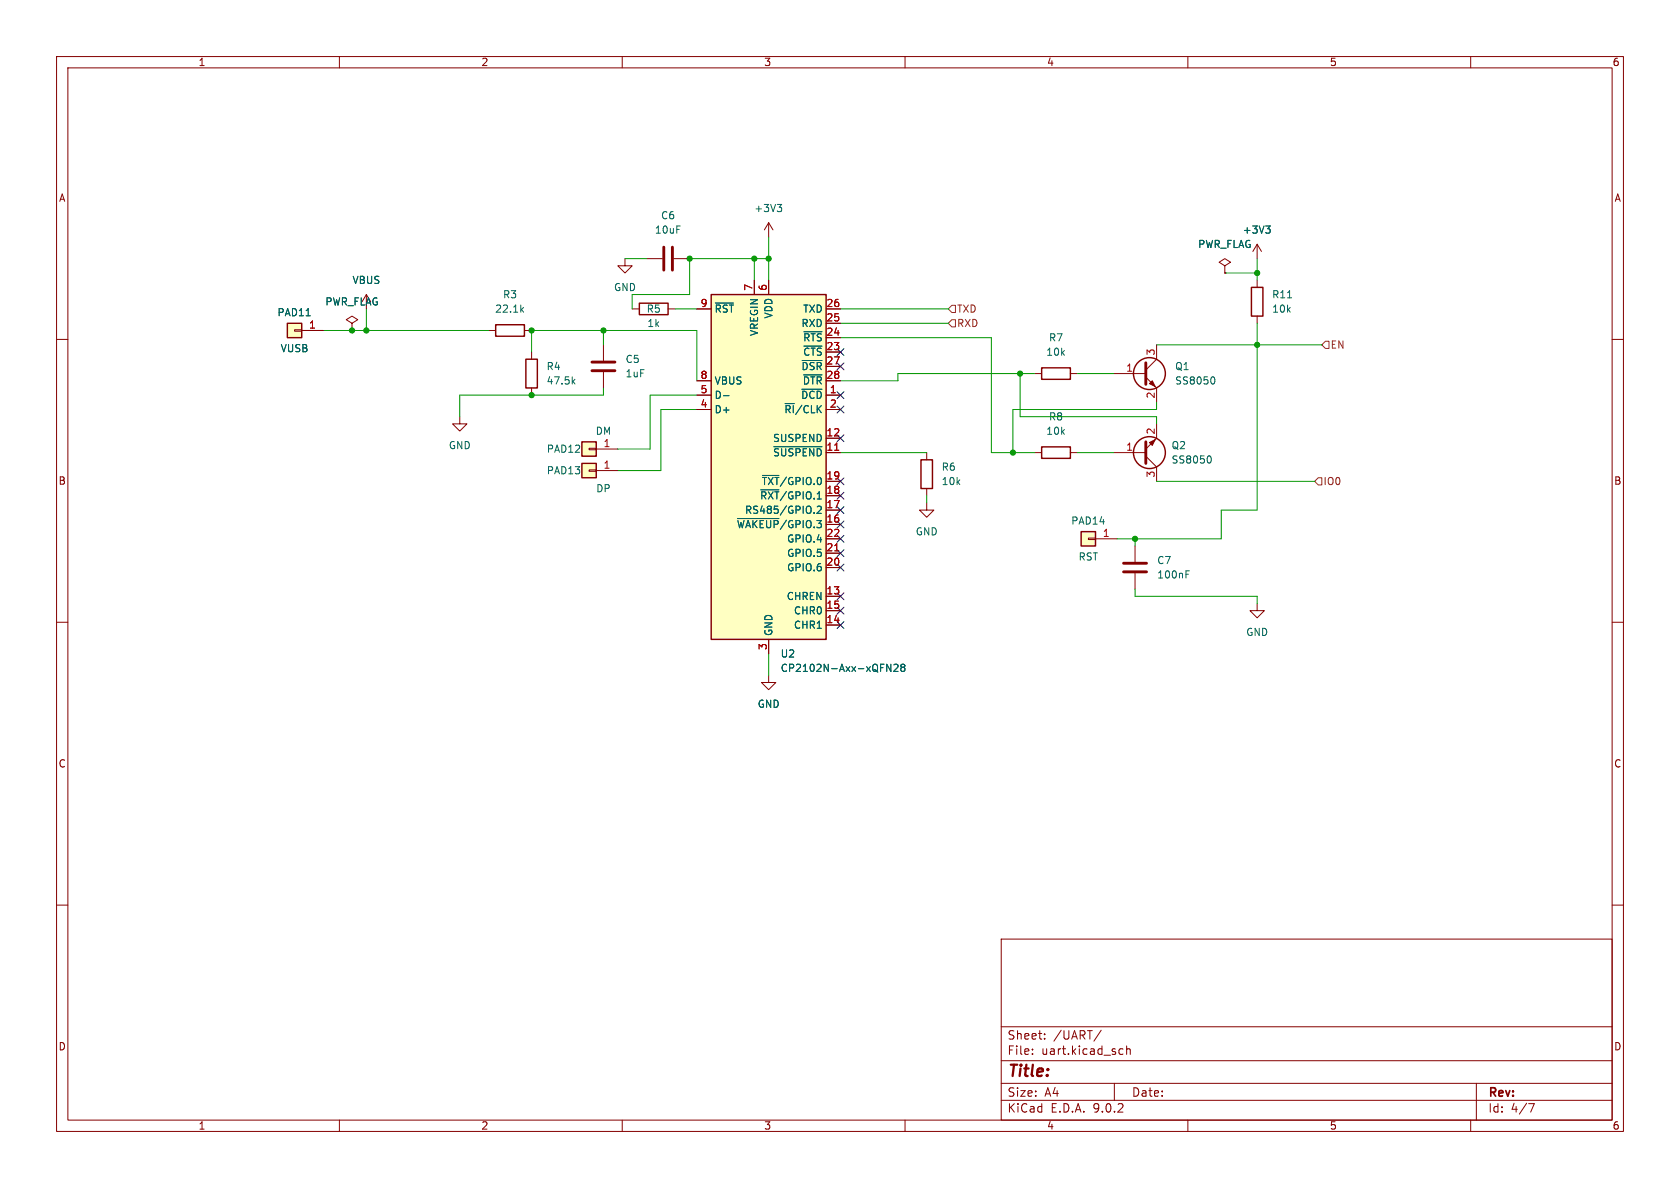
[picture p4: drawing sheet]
<svg xmlns="http://www.w3.org/2000/svg" width="297mm" height="210mm" viewBox="0 0 297 210" stroke-linecap="round" stroke-linejoin="round" font-family="sans-serif">
<g fill="none" stroke="#840000" stroke-width=".18">
<path d="M10 10h277v190h-277zM12 12h273v186h-273zM60 10v2M110 10v2M160 10v2M210 10v2M260 10v2M10 60h2M285 60h2M163.8 80v1.3M163.8 86.4v1.2M10 110h2"/>
<path d="M285 110h2M10 160h2M177 166h108v32h-108zM285 160h2M60 198v2M110 198v2M160 198v2M177 194.5h108M177 191.5h108M177 187.5h108M177 181.5h108M182.5 186.3v.1"/>
<path d="M182.5 185.5v.1M184.7 183.6v.1M184.7 182.8v.1M194.7 182.1l-1.3 2M197 191.5v3M198.1 185.4l.4 .1M198.5 186.3l-.4 .1M199.2 185.5l.2-.1 .3 .1 .1 .9M199.2 184.9v1.5M210 198v2M260 198v2M261 191.5v6.5"/>
<path d="M270.2 195.1h1l-.6 1.5"/>
</g>
<path d="M162.8 81.3h2v5.1h-2z" fill="none" stroke="#840000" stroke-width=".25"/>
<path d="M102.9 78.1h2.5v2.5h-2.5z" fill="#ffffc2"/>
<path d="M102.9 78.1h2.5v2.5h-2.5z" fill="none" stroke="#840000" stroke-width=".25"/>
<path d="M104.1 79.2h1.3v.3h-1.3zM105.4 79.4h3.8" fill="none" stroke="#840000" stroke-width=".18"/>
<path d="M102.9 81.9h2.5v2.6h-2.5z" fill="#ffffc2"/>
<path d="M87.6 57.4h5.1v2h-5.1zM93 63.5h2v5.1h-2zM102.9 81.9h2.5v2.6h-2.5z" fill="none" stroke="#840000" stroke-width=".25"/>
<path d="M62.2 57.2l1-.7-1-.6-1 .6 1 .7v1.2M62.2 58.4h.1M64.8 52.1l-.8 1.2M64.8 52.1l.7 1.2M64.8 52.1v2.5M86.4 58.4h1.2M92.7 58.4h1.3M81.3 73.7v1.2h1.2l-1.2 1.3-1.3-1.3h1.3M94 62.2v1.3M94 68.6v1.3M104.1 83.1h1.3v.2h-1.3zM105.4 83.2h3.8" fill="none" stroke="#840000" stroke-width=".18"/>
<path d="M92.2 54.7l.4 .5M92.6 54.3l-.5 .5M101.3 67.4l.4 .5M101.7 67l-.5 .5" fill="none" stroke="#006464" stroke-width=".18"/>
<path d="M50.8 57.2h2.5v2.5h-2.5z" fill="#ffffc2"/>
<path d="M50.8 57.2h2.5v2.5h-2.5z" fill="none" stroke="#840000" stroke-width=".25"/>
<path d="M52.1 58.3h1.2v.2h-1.2zM53.3 58.4h3.8" fill="none" stroke="#840000" stroke-width=".18"/>
<path d="M54.1 55.8h.8" fill="none" stroke="#006464" stroke-width=".18"/>
<path d="M125.7 52.1h20.3v60.9h-20.3z" fill="#ffffc2"/>
<path d="M125.7 52.1h20.3v60.9h-20.3z" fill="none" stroke="#840000" stroke-width=".25"/>
<g fill="none" stroke="#840000" stroke-width=".18">
<path d="M123.2 54.6h2.5M133.3 49.5v2.6M135.9 49.5v2.6M146 54.6h2.6M146 57.2h2.6M146 59.7h2.6M123.2 67.3h2.5M123.2 69.9h2.5M123.2 72.4h2.5M146 67.3h2.6M146 69.9h2.6M146 72.4h2.6"/>
<path d="M146 62.2h2.6M146 64.8h2.6M146 77.5h2.6M146 80h2.6M146 85.1h2.6M146 87.6h2.6M146 90.2h2.6M146 92.7h2.6M146 95.3h2.6M146 97.8h2.6M163.8 88.9v1.3h1.3l-1.3 1.2-1.2-1.2h1.2M135.9 119.4v1.3h1.3l-1.3 1.2-1.3-1.2h1.3"/>
<path d="M135.9 113v2.6M146 100.3h2.6M146 105.4h2.6M146 108h2.6M146 110.5h2.6"/>
</g>
<g fill="none" stroke="#006464" stroke-width=".18">
<path d="M126.5 53.6h3.2M142.1 58.6h3.2M127.9 69.9h1M136.8 79h8.5M141.8 68.8h3.5M141.8 63.7h3.5M142.1 66.3h3.2M142.1 61.2h3.2M130.4 91.7h7.3M134.5 86.6h3.2M134.8 84h2.9M143.9 90.6v.1"/>
<path d="M144.5 89.6l.5-.1 .2 .3-.8 .9h.8M156.8 117.4l.7 1.3v-1.3M158 117.5l.5-.1 .3 .4-.8 .9h.8M159.5 118l-.3-.3 .3-.3h.2l.3 .3-.3 .3M159.5 118l-.3 .2 .1 .4 .2 .1 .4-.1 .1-.2v-.2l-.3-.2M159.5 118h.2"/>
</g>
<path d="M147.6 79.6h.7M147.6 97.4h.7" fill="none" stroke="#a90000" stroke-width=".18"/>
<path d="M191.1 94h2.6v2.5h-2.6z" fill="#ffffc2"/>
<g fill="none" stroke="#840000" stroke-width=".25">
<path d="M113 53.6h5.1v2h-5.1zM221.2 50.8h2.1v5.1h-2.1zM184.1 79h5.1v2h-5.1zM184.1 65h5.1v2.1h-5.1zM191.1 94h2.6v2.5h-2.6z"/>
<circle cx="203.2" cy="66" r="2.82"/>
<circle cx="203.2" cy="80" r="2.82"/>
</g>
<g fill="none" stroke="#840000" stroke-width=".18">
<path d="M135.9 39.4l-.8 1.2M135.9 39.4l.8 1.2M135.9 39.4v2.5M53.3 58.4h3.8M62.2 58.4h.1M110.5 45.7v1.3h1.3l-1.3 1.3-1.3-1.3h1.3M111.8 54.6h1.2M114.3 45.7h2.8M118.1 54.6h1.3M119.1 45.7h2.8M123.2 54.6h2.5M133.3 49.5v2.6"/>
<path d="M135.9 49.5v2.6M146 54.6h2.6M146 57.2h2.6M146 59.7h2.6M216.5 47l1.1-.6-1.1-.7-1 .7 1 .6v1.3M216.5 48.3h.1M222.2 43.2l-.7 1.3M222.2 43.2l.8 1.3M222.2 43.2v2.5M222.2 49.5v1.3M222.2 55.9v1.3M106.7 61v2.8"/>
<path d="M106.7 65.8v2.8M123.2 67.3h2.5M123.2 69.9h2.5M123.2 72.4h2.5M146 67.3h2.6M146 69.9h2.6M146 72.4h2.6M146 62.2h2.6M146 64.8h2.6M146 77.5h2.6M182.9 66h1.2M189.2 66h1.3"/>
<path d="M196.8 66h5.8M202.6 66.7l1.9 1.9v2.5M204.5 74.9v2.6l-1.9 1.9M204.5 61v2.5l-1.9 1.9M146 95.3h2.6M146 80h2.6M146 85.1h2.6M146 87.6h2.6M146 90.2h2.6M146 92.7h2.6M146 97.8h2.6M182.9 80h1.2"/>
<path d="M189.2 80h1.3M192.4 95.1h1.3v.3h-1.3zM193.7 95.3h3.8M196.8 80h5.8M200.7 96.5v2.8M202.6 80.6l1.9 2v2.5M135.9 113v2.6M146 100.3h2.6M146 105.4h2.6M146 108h2.6M146 110.5h2.6M200.7 101.3v2.8"/>
<path d="M222.2 106.7v1.3h1.3l-1.3 1.2-1.2-1.2h1.2"/>
</g>
<path d="M117.3 43.7v4.1M118.9 43.7v4.1M104.6 64h4.1M104.6 65.5h4.1M202.6 78.1v3.8M202.6 64.1v3.8M198.6 99.6h4.1M198.6 101.1h4.1" fill="none" stroke="#840000" stroke-width=".51"/>
<g fill="#840000" stroke="#840000" stroke-width=".18">
<path d="M203.2 78.2l1-.5-.5 1z"/>
<path d="M203.2 67.8l.5-.5 .5 1z"/>
</g>
<g fill="none" stroke="#006464" stroke-width=".18">
<path d="M137.4 36.1h.8l-.4 .5M137.9 36.6l.3 .3v.3l-.3 .2M223.8 39.9h.7l-.4 .5M54.1 55.8h.8M126.5 53.6h3.2M142.1 58.6h3.2M224.3 40.4l.2 .3v.3l-.2 .2M227.6 52.6h.7M127.9 69.9h1M136.8 79h8.5M141.8 68.8h3.5M141.8 63.7h3.5"/>
<path d="M142.1 66.3h3.2M142.1 61.2h3.2M214.5 66.6a.79 .79 0 0 1 0 1.3M130.4 91.7h7.3M134.5 86.6h3.2M134.8 84h2.9M143.9 90.6v.1M144.5 89.6l.5-.1 .2 .3-.8 .9h.8M213.8 80.6a.79 .79 0 0 1 0 1.3M156.8 117.4l.7 1.3v-1.3M158 117.5l.5-.1 .3 .4-.8 .9h.8M159.5 118l-.3-.3 .3-.3h.2l.3 .3-.3 .3"/>
<path d="M159.5 118l-.3 .2 .1 .4 .2 .1 .4-.1 .1-.2v-.2l-.3-.2M159.5 118h.2M209.7 101.5h.4M209.7 100.9h.6"/>
</g>
<path d="M168.3 54h.6v1.2h-.6l-.7-.6zM168.3 56.5h.6v1.3h-.6l-.7-.6zM234.3 60.3h.6v1.3h-.6l-.6-.6zM233 84.5h.7v1.2h-.7l-.6-.6z" fill="none" stroke="#725600" stroke-width=".18"/>
<g fill="none" stroke="#009600" stroke-width=".18">
<path d="M57.1 58.4h29.3M64.8 54.6v3.8M106.7 58.4v2.6M110.5 45.7h3.8M119.4 54.6h3.8M133.3 45.7v3.8M135.9 41.9v7.6M135.9 45.7h-14v6.4h-10.1v2.5M148.6 59.7h26.7v20.3h7.6M148.6 54.6h19M148.6 57.2h19M216.5 48.3h5.7"/>
<path d="M222.2 45.7v3.8M222.2 57.2v33h-6.3v5.1h-18.4M94 62.2v-3.8h29.2v8.9M106.7 68.6v1.3h-25.4v3.8M123.2 69.9h-8.3v9.5h-5.7M123.2 72.4h-6.4v10.8h-7.6M180.3 66v7.7h24.2v1.2M182.9 66h-24.2v1.3h-10.1M190.5 66h6.3M204.5 71.1v1.3h-25.4v7.6M204.5 61h29.2M148.6 80h15.2"/>
<path d="M163.8 87.6v1.3M190.5 80h6.3M200.7 95.3v1.2M204.5 85.1h27.9M135.9 115.6v3.8M200.7 104.1v1.3h21.5v1.3"/>
</g>
<g fill="none" stroke="#000084" stroke-width=".18">
<path d="M148 69.2l1.2 1.3M148 61.6l1.2 1.2M148 64.2l1.2 1.2M148 71.8l1.2 1.2M148 76.9l1.2 1.2M149.2 69.2l-1.2 1.3M149.2 61.6l-1.2 1.2M149.2 64.2l-1.2 1.2M149.2 71.8l-1.2 1.2M149.2 76.9l-1.2 1.2M148 99.7l1.2 1.2M148 97.2l1.2 1.2"/>
<path d="M148 84.5l1.2 1.2M148 89.6l1.2 1.2M148 94.6l1.2 1.3M148 87l1.2 1.2M148 92.1l1.2 1.2M149.2 99.7l-1.2 1.2M149.2 97.2l-1.2 1.2M149.2 84.5l-1.2 1.2M149.2 89.6l-1.2 1.2M149.2 94.6l-1.2 1.3M149.2 87l-1.2 1.2M149.2 92.1l-1.2 1.2"/>
<path d="M148 107.3l1.2 1.3M148 109.9l1.2 1.2M148 104.8l1.2 1.2M149.2 107.3l-1.2 1.3M149.2 109.9l-1.2 1.2M149.2 104.8l-1.2 1.2"/>
</g>
<path d="M147.6 79.6h.7M147.6 97.4h.7" fill="none" stroke="#a90000" stroke-width=".18"/>
<g fill="#009600" stroke="#009600" stroke-width=".18">
<circle cx="121.9" cy="45.7" r=".46"/>
<circle cx="133.3" cy="45.7" r=".46"/>
<circle cx="135.9" cy="45.7" r=".46"/>
<circle cx="106.7" cy="58.4" r=".46"/>
<circle cx="94" cy="58.4" r=".46"/>
<circle cx="94" cy="69.9" r=".46"/>
<circle cx="64.8" cy="58.4" r=".46"/>
<circle cx="62.2" cy="58.4" r=".46"/>
<circle cx="180.3" cy="66" r=".46"/>
<circle cx="179.1" cy="80" r=".46"/>
<circle cx="200.7" cy="95.3" r=".46"/>
<circle cx="222.2" cy="48.3" r=".46"/>
<circle cx="222.2" cy="61" r=".46"/>
</g>
<text font-size="2.8" fill="#840000" x="178" y="190.9">Title:</text>
<g font-size="2.1" fill="#840000">
<text x="178" y="184">Sheet:</text>
<text x="186.2" y="184">/UART/</text>
<text x="178" y="186.7">File:</text>
<text x="184.1" y="186.7">uart.kicad_sch</text>
<text x="178" y="196.9">KiCad</text>
<text x="178" y="194.1">Size:</text>
<text x="184.7" y="194.1">A4</text>
<text x="185.7" y="196.9">E.D.A.</text>
<text x="193.3" y="196.9">9.0.2</text>
<text x="200" y="194.1">Date:</text>
<text x="263" y="194.3">Rev:</text>
<text x="263" y="196.9">Id:</text>
<text x="267.1" y="196.9">4/7</text>
</g>
<g font-size="1.8" fill="#840000">
<text x="35" y="11.9">1</text>
<text x="85" y="11.9">2</text>
<text x="135" y="11.9">3</text>
<text x="185" y="11.9">4</text>
<text x="235" y="11.9">5</text>
<text x="285" y="11.9">6</text>
<text x="10.3" y="35.9">A</text>
<text x="285.3" y="35.9">A</text>
<text x="10.3" y="85.9">B</text>
<text x="285.3" y="85.9">B</text>
<text x="10.3" y="135.9">C</text>
<text x="285.3" y="135.9">C</text>
<text x="10.3" y="185.9">D</text>
<text x="285.3" y="185.9">D</text>
<text x="35" y="199.9">1</text>
<text x="85" y="199.9">2</text>
<text x="135" y="199.9">3</text>
<text x="185" y="199.9">4</text>
<text x="235" y="199.9">5</text>
<text x="285" y="199.9">6</text>
</g>
<g font-size="1.8" fill="#006464">
<text x="115.7" y="41.5">10uF</text>
<text x="116.8" y="39">C6</text>
<text x="133.2" y="37.7">+3V3</text>
<text x="219.6" y="41.5">+3V3</text>
<text x="211.7" y="44">PWR_FLAG</text>
<text x="62.2" y="50.4">VBUS</text>
<text x="88.8" y="52.9">R3</text>
<text x="108.5" y="51.7">GND</text>
<text x="224.8" y="52.9">R11</text>
<text x="48.9" y="56.1">PAD11</text>
<text x="57.4" y="54.2">PWR_FLAG</text>
<text x="87.4" y="55.5">22.1k</text>
<text x="114.2" y="55.5">R5</text>
<text x="114.3" y="58">1k</text>
<text x="126.2" y="55.5">~{RST}</text>
<text x="134.2" y="59.5" transform="rotate(-90 134.2 59.5)">VREGIN</text>
<text x="136.8" y="56.4" transform="rotate(-90 136.8 56.4)">VDD</text>
<text x="141.6" y="58">RXD</text>
<text x="141.9" y="55.5">TXD</text>
<text x="224.8" y="55.5">10k</text>
<text x="49.5" y="62.5">VUSB</text>
<text x="96.5" y="65.6">R4</text>
<text x="110.5" y="64.4">C5</text>
<text x="141.6" y="65.6">~{DSR}</text>
<text x="141.9" y="60.6">~{RTS}</text>
<text x="141.9" y="63.1">~{CTS}</text>
<text x="184.9" y="63.1">10k</text>
<text x="185.3" y="60.6">R7</text>
<text x="207.7" y="65.6">Q1</text>
<text x="96.5" y="68.2">47.5k</text>
<text x="110.5" y="66.9">1uF</text>
<text x="126.2" y="68.2">VBUS</text>
<text x="126.2" y="70.7">D-</text>
<text x="141.5" y="70.7">~{DCD}</text>
<text x="141.8" y="68.2">~{DTR}</text>
<text x="207.7" y="68.2">SS8050</text>
<text x="105.2" y="77.1">DM</text>
<text x="126.2" y="73.3">D+</text>
<text x="138.6" y="73.3">~{RI}/CLK</text>
<text x="184.9" y="77.1">10k</text>
<text x="185.3" y="74.5">R8</text>
<text x="79.2" y="79.6">GND</text>
<text x="96.6" y="80.2">PAD12</text>
<text x="136.6" y="78.3">SUSPEND</text>
<text x="136.6" y="80.9">~{SUSPEND}</text>
<text x="166.4" y="83.4">R6</text>
<text x="207" y="79.6">Q2</text>
<text x="207" y="82.1">SS8050</text>
<text x="96.6" y="84">PAD13</text>
<text x="105.3" y="87.2">DP</text>
<text x="134.3" y="88.5">~{RXT}/GPIO.1</text>
<text x="134.6" y="86">~{TXT}/GPIO.0</text>
<text x="166.4" y="86">10k</text>
<text x="130.2" y="93.6">~{WAKEUP}/GPIO.3</text>
<text x="131.6" y="91">RS485/GPIO.2</text>
<text x="161.8" y="94.8">GND</text>
<text x="189.3" y="92.9">PAD14</text>
<text x="139" y="96.1">GPIO.4</text>
<text x="139" y="98.7">GPIO.5</text>
<text x="139" y="101.2">GPIO.6</text>
<text x="190.6" y="99.3">RST</text>
<text x="204.5" y="99.9">C7</text>
<text x="139" y="106.3">CHREN</text>
<text x="204.5" y="102.5">100nF</text>
<text x="136.8" y="112.5" transform="rotate(-90 136.8 112.5)">GND</text>
<text x="140.3" y="108.8">CHR0</text>
<text x="140.3" y="111.4">CHR1</text>
<text x="220.2" y="112.6">GND</text>
<text x="137.9" y="116.4">U2</text>
<text x="137.9" y="119">CP2102N-Axx-xQFN28</text>
<text x="133.9" y="125.3">GND</text>
</g>
<g font-size="1.8" fill="#a90000">
<text x="133.1" y="51.5" transform="rotate(-90 133.1 51.5)">7</text>
<text x="135.6" y="51.5" transform="rotate(-90 135.6 51.5)">6</text>
<text x="54.5" y="58.2">1</text>
<text x="123.8" y="54.4">9</text>
<text x="146" y="54.4">26</text>
<text x="146" y="56.9">25</text>
<text x="146" y="59.4">24</text>
<text x="146" y="62">23</text>
<text x="146" y="64.5">27</text>
<text x="199" y="65.8">1</text>
<text x="204.2" y="62.9" transform="rotate(-90 204.2 62.9)">3</text>
<text x="123.8" y="67.1">8</text>
<text x="123.8" y="69.6">5</text>
<text x="146" y="67.1">28</text>
<text x="146.6" y="69.6">1</text>
<text x="204.2" y="70.6" transform="rotate(-90 204.2 70.6)">2</text>
<text x="123.8" y="72.1">4</text>
<text x="146" y="77.2">12</text>
<text x="146.6" y="72.1">2</text>
<text x="204.2" y="76.9" transform="rotate(-90 204.2 76.9)">2</text>
<text x="106.6" y="79.1">1</text>
<text x="106.6" y="82.9">1</text>
<text x="146" y="79.8">11</text>
<text x="199" y="79.8">1</text>
<text x="146" y="84.8">19</text>
<text x="146" y="87.4">18</text>
<text x="146" y="89.9">17</text>
<text x="204.2" y="84.5" transform="rotate(-90 204.2 84.5)">3</text>
<text x="146" y="92.5">16</text>
<text x="146" y="95">22</text>
<text x="194.9" y="95">1</text>
<text x="146" y="97.5">21</text>
<text x="146" y="100.1">20</text>
<text x="146" y="105.2">13</text>
<text x="146" y="107.7">15</text>
<text x="146" y="110.2">14</text>
<text x="135.6" y="115" transform="rotate(-90 135.6 115)">3</text>
</g>
<g font-size="1.8" fill="#725600">
<text x="169.1" y="55.5">TXD</text>
<text x="169.1" y="58">RXD</text>
<text x="235.1" y="61.8">EN</text>
<text x="233.9" y="86">IO0</text>
</g>
</svg>
